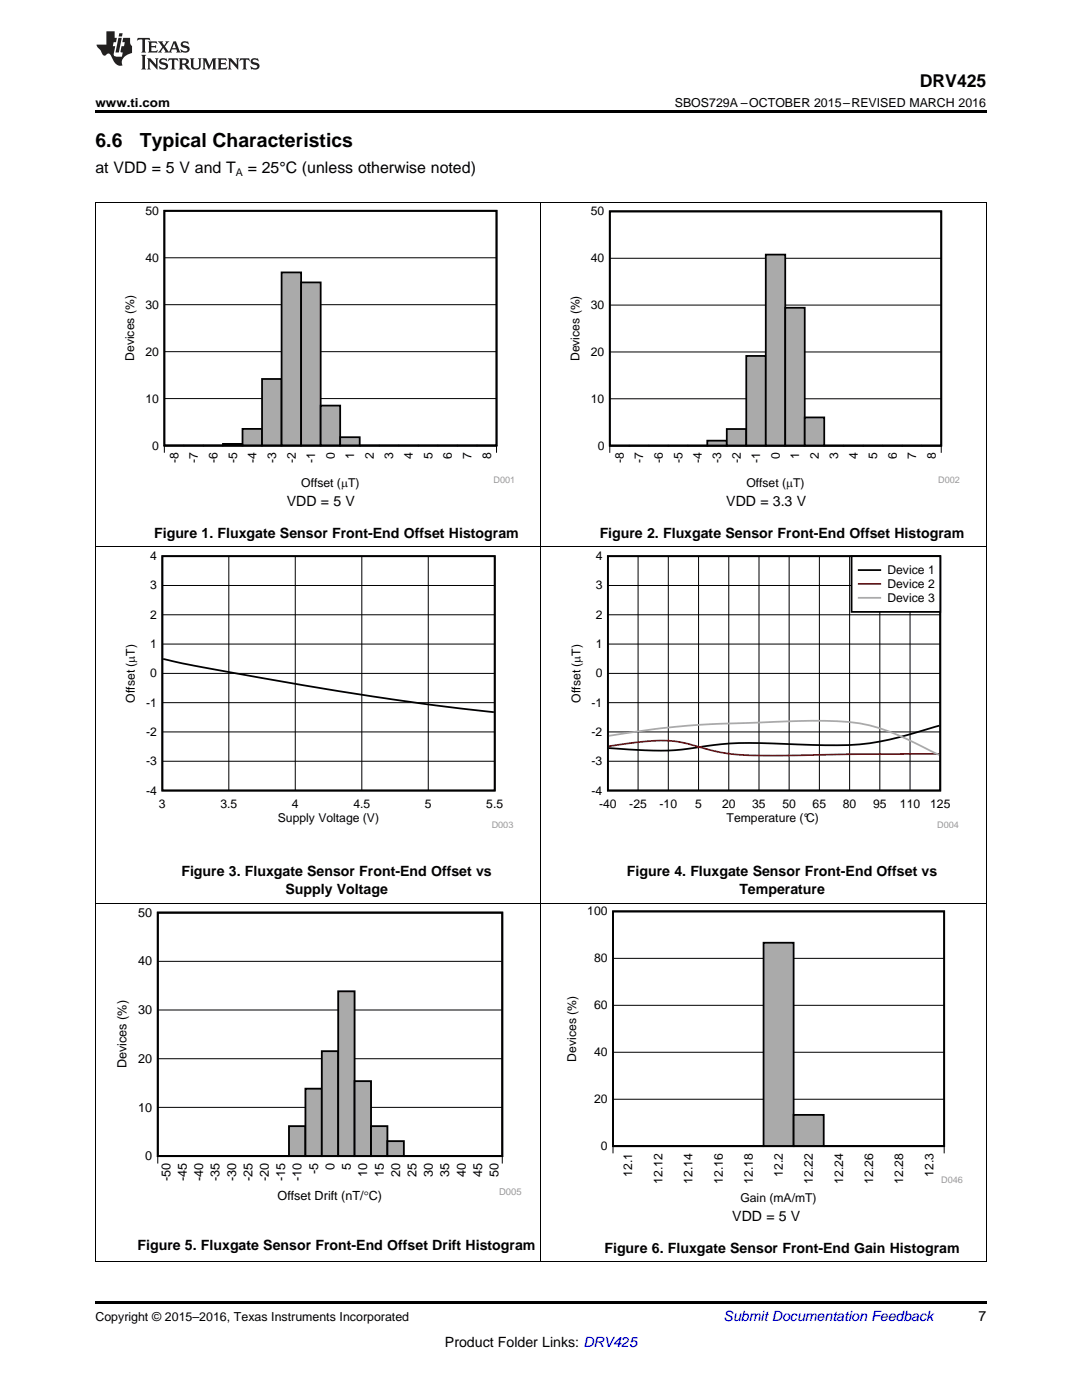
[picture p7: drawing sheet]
<svg xmlns="http://www.w3.org/2000/svg" width="216mm" height="279mm" viewBox="0 0 216 279" stroke-linecap="round" stroke-linejoin="round" font-family="sans-serif">
<path d="M19 259.7h177.8v.5h-177.8z" fill="#000"/>
<path d="M19.1 180.2v71.6M107.9 180.2v71.6M196.8 180.2v71.6M19 251.7h177.8" fill="none" stroke="#000" stroke-width=".2"/>
<path d="M112.6 181h79.4v59.4h-79.4z" fill-rule="evenodd" fill="#fff"/>
<path d="M122.3 181.9h66.1v46.8h-66.1zM122.3 228.7h6zM128.3 228.7h6zM134.3 228.7h6zM140.3 228.7h6.1zM146.4 228.7h6z" fill="none" stroke="#000" stroke-width=".35"/>
<path d="M122.3 191.3h66.1M122.3 181.9h66.1M122.3 219.4h66.1M122.3 210h66.1M122.3 200.6h66.1M122.3 230.2v-1.5h66.1v1.5" fill="none" stroke="#000" stroke-width=".2"/>
<path d="M122.3 228.7h30.1" fill="none" stroke="#aaa" stroke-width=".2"/>
<path d="M152.4 188.1h6v40.6h-6z" fill-rule="evenodd" fill="#aaa"/>
<path d="M152.4 188.1h6v40.6h-6z" fill="none" stroke="#000" stroke-width=".35"/>
<path d="M158.4 222.5h6v6.2h-6z" fill-rule="evenodd" fill="#aaa"/>
<path d="M122.3 181.9h66.1v46.8h-66.1zM158.4 222.5h6v6.2h-6zM164.4 228.7h6zM170.4 228.7h6zM176.4 228.7h6zM182.4 228.7h6z" fill="none" stroke="#000" stroke-width=".35"/>
<path d="M164.4 228.7h24" fill="none" stroke="#aaa" stroke-width=".2"/>
<path d="M22.8 181.2h81.2v58.8h-81.2z" fill-rule="evenodd" fill="#fff"/>
<path d="M31.5 182.1h68.7v48.6h-68.7zM31.5 230.7h3.3zM34.8 230.7h3.2zM38 230.7h3.3zM41.3 230.7h3.3zM44.6 230.7h3.3zM47.9 230.7h3.2zM51.1 230.7h3.3zM54.4 230.7h3.3z" fill="none" stroke="#000" stroke-width=".37"/>
<path d="M31.5 191.9h68.7M31.5 182.1h68.7M31.5 211.3h68.7M31.5 201.6h68.7M31.5 232.2v-1.5h68.7v1.5M31.5 221h68.7" fill="none" stroke="#000" stroke-width=".2"/>
<path d="M31.5 230.7h26.2" fill="none" stroke="#aaa" stroke-width=".2"/>
<path d="M57.7 224.7h3.3v6h-3.3z" fill-rule="evenodd" fill="#aaa"/>
<path d="M57.7 224.7h3.2v6h-3.2z" fill="none" stroke="#000" stroke-width=".37"/>
<path d="M60.9 217.3h3.3v13.4h-3.3z" fill-rule="evenodd" fill="#aaa"/>
<path d="M60.9 217.3h3.3v13.4h-3.3z" fill="none" stroke="#000" stroke-width=".37"/>
<path d="M64.2 209.8h3.3v20.9h-3.3z" fill-rule="evenodd" fill="#aaa"/>
<path d="M64.2 209.8h3.3v20.9h-3.3z" fill="none" stroke="#000" stroke-width=".37"/>
<path d="M67.5 197.8h3.3v32.9h-3.3z" fill-rule="evenodd" fill="#aaa"/>
<path d="M67.5 197.8h3.3v32.9h-3.3z" fill="none" stroke="#000" stroke-width=".37"/>
<path d="M70.8 215.8h3.2v14.9h-3.2z" fill-rule="evenodd" fill="#aaa"/>
<path d="M70.8 215.8h3.2v14.9h-3.2z" fill="none" stroke="#000" stroke-width=".37"/>
<path d="M74 224.7h3.3v6h-3.3z" fill-rule="evenodd" fill="#aaa"/>
<path d="M74 224.7h3.3v6h-3.3z" fill="none" stroke="#000" stroke-width=".37"/>
<path d="M77.3 227.7h3.3v3h-3.3z" fill-rule="evenodd" fill="#aaa"/>
<path d="M31.5 182.1h68.7v48.6h-68.7zM77.3 227.7h3.3v3h-3.3zM80.6 230.7h3.3zM83.9 230.7h3.2zM87.1 230.7h3.3zM90.4 230.7h3.3zM93.7 230.7h3.2zM96.9 230.7h3.3z" fill="none" stroke="#000" stroke-width=".37"/>
<path d="M80.6 230.7h19.6" fill="none" stroke="#aaa" stroke-width=".2"/>
<path d="M19.1 109.2v71.1M107.9 109.2v71.1M196.8 109.2v71.1M19 180.2h177.8" fill="none" stroke="#000" stroke-width=".2"/>
<path d="M24.6 110.1h77.8v55.1h-77.8z" fill-rule="evenodd" fill="#fff"/>
<path d="M32.4 111h66.3v46.8h-66.3zM32.6 131.5l.6 .2a720.1 720.1 0 0 0 65.3 10.4" fill="none" stroke="#000" stroke-width=".35"/>
<path d="M32.4 116.8h66.3M45.7 111v46.8M58.9 111v46.8M72.2 111v46.8M85.5 111v46.8M32.4 134.4h66.3M32.4 128.5h66.3M32.4 122.7h66.3M32.4 151.9h66.3M32.4 146.1h66.3M32.4 140.2h66.3" fill="none" stroke="#000" stroke-width=".2"/>
<path d="M113.5 110.1h77.8v55.1h-77.8z" fill-rule="evenodd" fill="#fff"/>
<path d="M121.3 111h66.3v46.8h-66.3zM187.4 144.8l-.7 .2a82.7 82.7 0 0 1-15.2 3.6 208.8 208.8 0 0 1-19.8-.3 80.2 80.2 0 0 0-15.7 1.3 91.6 91.6 0 0 1-14.5-.3" fill="none" stroke="#000" stroke-width=".35"/>
<g fill="none" stroke="#000" stroke-width=".2">
<path d="M121.3 116.8h66.3M127.3 111v46.8M133.4 111v46.8M139.4 111v46.8M145.4 111v46.8M151.4 111v46.8M157.5 111v46.8M163.5 111v46.8M169.5 111v46.8M175.6 111v46.8M181.6 111v46.8M121.3 134.4h66.3"/>
<path d="M121.3 128.5h66.3M121.3 122.7h66.3M121.3 151.9h66.3M121.3 146.1h66.3M121.3 140.2h66.3"/>
</g>
<path d="M121.5 148.9a67.1 67.1 0 0 1 11.9-1.1 33.5 33.5 0 0 1 7.7 1.7 36.2 36.2 0 0 0 10.6 1.3l19.8-.3h15.9" fill="none" stroke="#f00" stroke-width=".35"/>
<path d="M121.5 146.9a182.4 182.4 0 0 1 30.2-2.7 113.5 113.5 0 0 1 19.8 .2 49.6 49.6 0 0 1 14.1 5.4l1.8 .9" fill="none" stroke="#aaa" stroke-width=".35"/>
<path d="M169.9 111h17.7v11.1h-17.7z" fill-rule="evenodd" fill="#fff"/>
<path d="M169.9 111h17.7v11.1h-17.7zM171.4 113.8h4.2" fill="none" stroke="#000" stroke-width=".35"/>
<path d="M171.4 116.5h4.2" fill="none" stroke="#f00" stroke-width=".35"/>
<path d="M171.4 119.3h4.2" fill="none" stroke="#aaa" stroke-width=".35"/>
<path d="M19.1 40.4v68.8M107.9 40.4v68.8M196.8 40.4v68.8M19 109.1h177.8" fill="none" stroke="#000" stroke-width=".2"/>
<path d="M24.4 41.1h78v56.7h-78z" fill-rule="evenodd" fill="#fff"/>
<path d="M32.8 42.1h66.3v46.8h-66.3zM32.8 88.9h3.9zM36.7 88.9h3.9zM40.6 88.9h3.9zM44.5 88.6h3.9v.3h-3.9z" fill="none" stroke="#000" stroke-width=".35"/>
<path d="M32.8 51.4h66.3M32.8 42.1h66.3M32.8 79.5h66.3M32.8 70.2h66.3M32.8 60.8h66.3M32.8 90.4v-1.5h66.3v1.5" fill="none" stroke="#000" stroke-width=".2"/>
<path d="M32.8 88.9h11.7" fill="none" stroke="#aaa" stroke-width=".2"/>
<path d="M44.5 88.8h3.9" fill="none" stroke="#aaa" stroke-width=".34"/>
<path d="M48.4 85.6h3.9v3.3h-3.9z" fill-rule="evenodd" fill="#aaa"/>
<path d="M48.4 85.6h3.9v3.3h-3.9z" fill="none" stroke="#000" stroke-width=".35"/>
<path d="M52.3 75.6h3.9v13.3h-3.9z" fill-rule="evenodd" fill="#aaa"/>
<path d="M52.3 75.6h3.9v13.3h-3.9z" fill="none" stroke="#000" stroke-width=".35"/>
<path d="M56.2 54.4h3.9v34.5h-3.9z" fill-rule="evenodd" fill="#aaa"/>
<path d="M56.2 54.4h3.9v34.5h-3.9z" fill="none" stroke="#000" stroke-width=".35"/>
<path d="M60.1 56.4h3.9v32.5h-3.9z" fill-rule="evenodd" fill="#aaa"/>
<path d="M60.1 56.4h3.9v32.5h-3.9z" fill="none" stroke="#000" stroke-width=".35"/>
<path d="M64 80.9h3.9v8h-3.9z" fill-rule="evenodd" fill="#aaa"/>
<path d="M64 80.9h3.9v8h-3.9z" fill="none" stroke="#000" stroke-width=".35"/>
<path d="M67.9 87.3h3.9v1.6h-3.9z" fill-rule="evenodd" fill="#aaa"/>
<path d="M32.8 42.1h66.3v46.8h-66.3zM67.9 87.3h3.9v1.6h-3.9zM71.8 88.9h3.9zM75.7 88.9h3.9zM79.6 88.9h3.9zM83.5 88.9h3.9zM87.4 88.9h3.9zM91.3 88.9h3.9zM95.2 88.9h3.9z" fill="none" stroke="#000" stroke-width=".35"/>
<path d="M71.8 88.9h27.3" fill="none" stroke="#aaa" stroke-width=".2"/>
<path d="M113.3 41.3h78.2v56.5h-78.2z" fill-rule="evenodd" fill="#fff"/>
<path d="M121.7 42.2h66.1v46.7h-66.1zM121.7 88.9h3.9zM125.6 88.9h3.9zM129.5 88.9h3.8zM133.3 88.9h3.9zM137.2 88.9h3.9z" fill="none" stroke="#000" stroke-width=".35"/>
<path d="M121.7 51.5h66.1M121.7 42.2h66.1M121.7 79.6h66.1M121.7 70.2h66.1M121.7 60.9h66.1M121.7 90.4v-1.5h66.1v1.5" fill="none" stroke="#000" stroke-width=".2"/>
<path d="M121.7 88.9h19.4" fill="none" stroke="#aaa" stroke-width=".2"/>
<path d="M141.1 87.9h3.9v1h-3.9z" fill-rule="evenodd" fill="#aaa"/>
<path d="M141.1 87.9h3.9v1h-3.9z" fill="none" stroke="#000" stroke-width=".35"/>
<path d="M145 85.6h3.9v3.3h-3.9z" fill-rule="evenodd" fill="#aaa"/>
<path d="M145 85.6h3.9v3.3h-3.9z" fill="none" stroke="#000" stroke-width=".35"/>
<path d="M148.9 71h3.9v17.9h-3.9z" fill-rule="evenodd" fill="#aaa"/>
<path d="M148.9 71h3.9v17.9h-3.9z" fill="none" stroke="#000" stroke-width=".35"/>
<path d="M152.8 50.8h3.9v38.1h-3.9z" fill-rule="evenodd" fill="#aaa"/>
<path d="M152.8 50.8h3.9v38.1h-3.9z" fill="none" stroke="#000" stroke-width=".35"/>
<path d="M156.7 61.4h3.9v27.5h-3.9z" fill-rule="evenodd" fill="#aaa"/>
<path d="M156.7 61.4h3.9v27.5h-3.9z" fill="none" stroke="#000" stroke-width=".35"/>
<path d="M160.6 83.3h3.9v5.6h-3.9z" fill-rule="evenodd" fill="#aaa"/>
<path d="M121.7 42.2h66.1v46.7h-66.1zM160.6 83.3h3.9v5.6h-3.9zM164.5 88.9h3.9zM168.4 88.9h3.8zM172.2 88.9h3.9zM176.1 88.9h3.9zM180 88.9h3.9zM183.9 88.9h3.9z" fill="none" stroke="#000" stroke-width=".35"/>
<path d="M164.5 88.9h23.3" fill="none" stroke="#aaa" stroke-width=".2"/>
<path d="M19 40.4h177.8" fill="none" stroke="#000" stroke-width=".2"/>
<path d="M19 22h177.8v.5h-177.8z" fill="#000"/>
<g fill="#231f20">
<path d="M27.5 7.6l-.1 .5 .4-.2h.6v.1v2.1l-.2 .4h1l-.3-.4v-2.1l.1-.1h.5l.5 .2-.2-.5zM29.5 8.3l.2 .3v1.5l-.2 .4h1.8l.2-.6a1.04 1.04 0 0 1-1.3 .2v-.7h.6l.3 .2v-.6l-.3 .2h-.6v-.6l.8-.1 .4 .3-.2-.5zM31.5 8.3l.9 1.1-.9 1.1h.8l-.2-.2 .5-.7 .4 .7-.2 .2h1.5l-.1-.2 .1-.4h.9l.1 .4-.2 .2h1l-.3-.3-.7-1.9h-.5l-.9 2-.8-1 .9-1h-.8l.1 .3-.3 .5-.4-.6 .2-.2zM34.7 8.6l.4 1h-.7zM36.3 8.4a.63 .63 0 0 0-.2 .7 .63 .63 0 0 0 .6 .4l.6 .2 .1 .2a.75 .75 0 0 1-.7 .4 .75 .75 0 0 1-.6-.5l.1 .7 .1-.1a1.11 1.11 0 0 0 1.5-.6 1.13 1.13 0 0 0-1.2-.8l-.1-.4a1.04 1.04 0 0 1 1.2 .2l-.2-.5-.1 .1-.5-.2zM28.2 10.9l.2 .4v2.2l-.2 .4h1l-.3-.4v-2.2l.3-.4zM29.3 11.6l.3 .4v1.5l-.3 .4h.8l-.2-.4v-1.3l1.5 1.7v-1.9l.2-.4h-.7l.2 .4v.9l-1.1-1.3zM32 11.8a.62 .62 0 0 0-.2 .7 .62 .62 0 0 0 .6 .4l.6 .1 .1 .3a.76 .76 0 0 1-.7 .3 .76 .76 0 0 1-.6-.4l.1 .7 .1-.1a1.11 1.11 0 0 0 1.5-.6 1.13 1.13 0 0 0-1.2-.8l-.1-.4a1.04 1.04 0 0 1 1.2 .2l-.2-.6-.1 .1-.5-.1zM33.7 11.6l-.2 .6a.61 .61 0 0 1 .8-.3v1.6l-.2 .4h.9l-.2-.4v-1.6a.63 .63 0 0 1 .8 .3l-.2-.6zM35.6 11.6l.3 .4v1.5l-.3 .4h1l-.2-.2v-.8l.5 .2a.76 .76 0 0 0 1.2 .7l-1-1a.58 .58 0 0 0 .6-.5 .58 .58 0 0 0-.5-.6zM36.4 11.9h.1a.45 .45 0 0 1 .5 .1 .45 .45 0 0 1 .1 .5l-.7 .2zM37.9 11.6l.2 .2a2.17 2.17 0 0 0 .3 1.9 .99 .99 0 0 0 1.6-.6v-1.1l.2-.4h-.7l.2 .2a1.92 1.92 0 0 1-.2 1.8 .6 .6 0 0 1-.9-.5v-1.1l.2-.4zM40.4 11.6l.2 .4v1.5l-.2 .4h.7l-.2-.4v-1.4l.8 1.8 .8-1.8v1.4l-.2 .4h.9l-.2-.4v-1.5l.2-.4h-.8l-.6 1.5-.6-1.5zM43.4 11.6l.2 .4v1.5l-.2 .4h1.8l.2-.6a1.04 1.04 0 0 1-1.3 .1v-.6h.5l.4 .2v-.6l-.4 .2h-.5v-.7h.8l.3 .3-.1-.6zM45.5 11.6l.2 .4v1.5l-.2 .4h.7l-.2-.4v-1.3l1.5 1.7v-1.9l.2-.4h-.7l.2 .4v.9l-1.1-1.3zM47.9 11.6l-.1 .6a.61 .61 0 0 1 .8-.3v1.6l-.3 .4h1l-.3-.4 .1-1.6a.63 .63 0 0 1 .7 .3l-.1-.6zM50.2 11.8a.62 .62 0 0 0-.2 .7 .62 .62 0 0 0 .6 .4l.6 .1 .2 .3a.76 .76 0 0 1-.8 .3 .76 .76 0 0 1-.6-.4l.1 .7 .2-.1a1.11 1.11 0 0 0 1.5-.6 1.13 1.13 0 0 0-1.3-.8l-.1-.4a1.04 1.04 0 0 1 1.2 .2l-.1-.6-.2 .1-.5-.1z"/>
<path d="M21.2 6.3v2.6h-1.9l.1 .4 .7 .9a.91 .91 0 0 0 1 .8 .56 .56 0 0 1 .5-.3 .56 .56 0 0 1 .5 .3l.4 .8a1.53 1.53 0 0 0 1.9 1.2 1.54 1.54 0 0 1 1-2.1l.9-.3v-1.4a1.52 1.52 0 0 1-.3-1.6h-1.4l-.2 .8h.5l-.2 .8h-.4l-.2 1v.2l.4 .1-.2 .8a1.93 1.93 0 0 1-1.6-.3l.3-1.8h-.5l.2-.8h.4l.2-.8h-.4v-1.3zM23.6 7.6l-.6 2.9h.7l.6-2.9zM23.8 6.6l-.1 .7h.6l.2-.7z"/>
</g>
<g font-size="3.9">
<text x="19" y="29.3">6.6</text>
<text x="27.9" y="29.3">Typical Characteristics</text>
</g>
<text font-size="3.5" x="183.5" y="17.3">DRV425</text>
<g font-size="3.2">
<text x="19" y="34.4">at VDD = 5 V and T</text>
<text x="49.4" y="34.4">= 25°C (unless otherwise noted)</text>
</g>
<g font-size="2.8">
<text x="57.2" y="101.1">VDD = 5 V</text>
<text x="144.9" y="101.1">VDD = 3.3 V</text>
<text x="30.8" y="107.4">Figure 1. Fluxgate Sensor Front-End Offset Histogram</text>
<text x="119.7" y="107.4">Figure 2. Fluxgate Sensor Front-End Offset Histogram</text>
<text x="36.2" y="174.8">Figure 3. Fluxgate Sensor Front-End Offset vs</text>
<text x="57" y="178.5">Supply Voltage</text>
<text x="125.1" y="174.8">Figure 4. Fluxgate Sensor Front-End Offset vs</text>
<text x="147.5" y="178.5">Temperature</text>
<text x="146.1" y="243.7">VDD = 5 V</text>
<text x="27.4" y="249.6">Figure 5. Fluxgate Sensor Front-End Offset Drift Histogram</text>
<text x="120.6" y="250">Figure 6. Fluxgate Sensor Front-End Gain Histogram</text>
<text x="195.3" y="263.6">7</text>
<text x="88.8" y="268.9">Product Folder Links: DRV425</text>
</g>
<text font-size="2.8" fill="#0000c8" x="144.4" y="263.6">Submit Documentation Feedback</text>
<g font-size="2.5">
<text x="19" y="21.4">www.ti.com</text>
<text x="134.7" y="21.4">SBOS729A –OCTOBER 2015–REVISED MARCH 2016</text>
<text x="27.6" y="183">50</text>
<text x="27.6" y="192.7">40</text>
<text x="27.6" y="202.4">30</text>
<text x="25.2" y="213.2" transform="rotate(-90 25.2 213.2)">Devices (%)</text>
<text x="27.6" y="212.1">20</text>
<text x="27.6" y="221.8">10</text>
<text x="29" y="231.5">0</text>
<text x="66.7" y="233.6" transform="rotate(-90 66.7 233.6)">0</text>
<text x="70" y="233.6" transform="rotate(-90 70 233.6)">5</text>
<text x="34" y="235.8" transform="rotate(-90 34 235.8)">-50</text>
<text x="37.3" y="235.8" transform="rotate(-90 37.3 235.8)">-45</text>
<text x="40.5" y="235.8" transform="rotate(-90 40.5 235.8)">-40</text>
<text x="43.8" y="235.8" transform="rotate(-90 43.8 235.8)">-35</text>
<text x="47.1" y="235.8" transform="rotate(-90 47.1 235.8)">-30</text>
<text x="50.4" y="235.8" transform="rotate(-90 50.4 235.8)">-25</text>
<text x="53.6" y="235.8" transform="rotate(-90 53.6 235.8)">-20</text>
<text x="55.4" y="239.4">Offset Drift (nT/qC)</text>
<text x="56.9" y="235.8" transform="rotate(-90 56.9 235.8)">-15</text>
<text x="60.2" y="235.8" transform="rotate(-90 60.2 235.8)">-10</text>
<text x="63.5" y="234.4" transform="rotate(-90 63.5 234.4)">-5</text>
<text x="73.3" y="235" transform="rotate(-90 73.3 235)">10</text>
<text x="76.6" y="235" transform="rotate(-90 76.6 235)">15</text>
<text x="79.8" y="235" transform="rotate(-90 79.8 235)">20</text>
<text x="83.1" y="235" transform="rotate(-90 83.1 235)">25</text>
<text x="86.4" y="235" transform="rotate(-90 86.4 235)">30</text>
<text x="89.7" y="235" transform="rotate(-90 89.7 235)">35</text>
<text x="92.9" y="235" transform="rotate(-90 92.9 235)">40</text>
<text x="96.2" y="235" transform="rotate(-90 96.2 235)">45</text>
<text x="99.5" y="235" transform="rotate(-90 99.5 235)">50</text>
<text x="19" y="263.6">Copyright © 2015–2016, Texas Instruments Incorporated</text>
</g>
<g font-size="2.4">
<text x="29" y="42.9">50</text>
<text x="117.9" y="43">50</text>
<text x="29" y="52.2">40</text>
<text x="117.9" y="52.3">40</text>
<text x="29" y="61.6">30</text>
<text x="117.9" y="61.7">30</text>
<text x="29" y="71">20</text>
<text x="117.9" y="71">20</text>
<text x="26.8" y="72" transform="rotate(-90 26.8 72)">Devices (%)</text>
<text x="115.7" y="72.1" transform="rotate(-90 115.7 72.1)">Devices (%)</text>
<text x="29" y="80.3">10</text>
<text x="117.9" y="80.4">10</text>
<text x="30.4" y="89.7">0</text>
<text x="119.3" y="89.7">0</text>
<text x="35.6" y="92.5" transform="rotate(-90 35.6 92.5)">-8</text>
<text x="39.5" y="92.5" transform="rotate(-90 39.5 92.5)">-7</text>
<text x="43.4" y="92.5" transform="rotate(-90 43.4 92.5)">-6</text>
<text x="47.3" y="92.5" transform="rotate(-90 47.3 92.5)">-5</text>
<text x="51.2" y="92.5" transform="rotate(-90 51.2 92.5)">-4</text>
<text x="55.1" y="92.5" transform="rotate(-90 55.1 92.5)">-3</text>
<text x="59" y="92.5" transform="rotate(-90 59 92.5)">-2</text>
<text x="62.9" y="92.5" transform="rotate(-90 62.9 92.5)">-1</text>
<text x="66.8" y="91.7" transform="rotate(-90 66.8 91.7)">0</text>
<text x="70.7" y="91.7" transform="rotate(-90 70.7 91.7)">1</text>
<text x="74.6" y="91.7" transform="rotate(-90 74.6 91.7)">2</text>
<text x="78.5" y="91.7" transform="rotate(-90 78.5 91.7)">3</text>
<text x="82.4" y="91.7" transform="rotate(-90 82.4 91.7)">4</text>
<text x="86.3" y="91.7" transform="rotate(-90 86.3 91.7)">5</text>
<text x="90.2" y="91.7" transform="rotate(-90 90.2 91.7)">6</text>
<text x="94.1" y="91.7" transform="rotate(-90 94.1 91.7)">7</text>
<text x="98" y="91.7" transform="rotate(-90 98 91.7)">8</text>
<text x="124.5" y="92.5" transform="rotate(-90 124.5 92.5)">-8</text>
<text x="128.4" y="92.5" transform="rotate(-90 128.4 92.5)">-7</text>
<text x="132.3" y="92.5" transform="rotate(-90 132.3 92.5)">-6</text>
<text x="136.2" y="92.5" transform="rotate(-90 136.2 92.5)">-5</text>
<text x="140" y="92.5" transform="rotate(-90 140 92.5)">-4</text>
<text x="143.9" y="92.5" transform="rotate(-90 143.9 92.5)">-3</text>
<text x="147.8" y="92.5" transform="rotate(-90 147.8 92.5)">-2</text>
<text x="151.7" y="92.5" transform="rotate(-90 151.7 92.5)">-1</text>
<text x="155.6" y="91.7" transform="rotate(-90 155.6 91.7)">0</text>
<text x="159.5" y="91.7" transform="rotate(-90 159.5 91.7)">1</text>
<text x="163.4" y="91.7" transform="rotate(-90 163.4 91.7)">2</text>
<text x="167.3" y="91.7" transform="rotate(-90 167.3 91.7)">3</text>
<text x="171.2" y="91.7" transform="rotate(-90 171.2 91.7)">4</text>
<text x="175.1" y="91.7" transform="rotate(-90 175.1 91.7)">5</text>
<text x="178.9" y="91.7" transform="rotate(-90 178.9 91.7)">6</text>
<text x="182.8" y="91.7" transform="rotate(-90 182.8 91.7)">7</text>
<text x="186.7" y="91.7" transform="rotate(-90 186.7 91.7)">8</text>
<text x="60.1" y="97.3">Offset (PT)</text>
<text x="148.9" y="97.3">Offset (PT)</text>
<text x="30" y="111.8">4</text>
<text x="118.9" y="111.8">4</text>
<text x="30" y="117.6">3</text>
<text x="118.9" y="117.6">3</text>
<text x="177.1" y="114.6">Device 1</text>
<text x="177.1" y="117.4">Device 2</text>
<text x="30" y="123.5">2</text>
<text x="118.9" y="123.5">2</text>
<text x="177.1" y="120.2">Device 3</text>
<text x="30" y="129.3">1</text>
<text x="118.9" y="129.3">1</text>
<text x="30" y="135.2">0</text>
<text x="118.9" y="135.2">0</text>
<text x="26.9" y="140.2" transform="rotate(-90 26.9 140.2)">Offset (PT)</text>
<text x="29.1" y="141">-1</text>
<text x="115.8" y="140.2" transform="rotate(-90 115.8 140.2)">Offset (PT)</text>
<text x="118" y="141">-1</text>
<text x="29.1" y="146.9">-2</text>
<text x="118" y="146.9">-2</text>
<text x="29.1" y="152.7">-3</text>
<text x="118" y="152.7">-3</text>
<text x="29.1" y="158.6">-4</text>
<text x="31.7" y="161.3">3</text>
<text x="44" y="161.3">3.5</text>
<text x="58.2" y="161.3">4</text>
<text x="70.5" y="161.3">4.5</text>
<text x="84.8" y="161.3">5</text>
<text x="97" y="161.3">5.5</text>
<text x="118" y="158.6">-4</text>
<text x="119.5" y="161.3">-40</text>
<text x="125.6" y="161.3">-25</text>
<text x="131.6" y="161.3">-10</text>
<text x="138.7" y="161.3">5</text>
<text x="144.1" y="161.3">20</text>
<text x="150.1" y="161.3">35</text>
<text x="156.1" y="161.3">50</text>
<text x="162.2" y="161.3">65</text>
<text x="168.2" y="161.3">80</text>
<text x="174.2" y="161.3">95</text>
<text x="179.6" y="161.3">110</text>
<text x="185.6" y="161.3">125</text>
<text x="55.4" y="164.1">Supply Voltage (V)</text>
<text x="145" y="164.1">Temperature (°C)</text>
<text x="117.2" y="182.7">100</text>
<text x="118.5" y="192.1">80</text>
<text x="118.5" y="201.4">60</text>
<text x="115" y="211.9" transform="rotate(-90 115 211.9)">Devices (%)</text>
<text x="118.5" y="210.8">40</text>
<text x="118.5" y="220.2">20</text>
<text x="119.9" y="229.5">0</text>
<text x="126.2" y="234.8" transform="rotate(-90 126.2 234.8)">12.1</text>
<text x="132.2" y="236.2" transform="rotate(-90 132.2 236.2)">12.12</text>
<text x="138.2" y="236.2" transform="rotate(-90 138.2 236.2)">12.14</text>
<text x="144.2" y="236.2" transform="rotate(-90 144.2 236.2)">12.16</text>
<text x="147.7" y="239.9">Gain (mA/mT)</text>
<text x="150.2" y="236.2" transform="rotate(-90 150.2 236.2)">12.18</text>
<text x="156.2" y="234.8" transform="rotate(-90 156.2 234.8)">12.2</text>
<text x="162.2" y="236.2" transform="rotate(-90 162.2 236.2)">12.22</text>
<text x="168.2" y="236.2" transform="rotate(-90 168.2 236.2)">12.24</text>
<text x="174.2" y="236.2" transform="rotate(-90 174.2 236.2)">12.26</text>
<text x="180.2" y="236.2" transform="rotate(-90 180.2 236.2)">12.28</text>
<text x="186.2" y="234.8" transform="rotate(-90 186.2 234.8)">12.3</text>
</g>
<text font-size="2.1" x="47.1" y="35.1">A</text>
<text font-size="1.9" fill="#999" x="99.6" y="238.4">D005</text>
<g font-size="1.8" fill="#999">
<text x="98.5" y="96.3">D001</text>
<text x="187.2" y="96.3">D002</text>
<text x="98.1" y="165.2">D003</text>
<text x="187" y="165.2">D004</text>
<text x="187.8" y="236.1">D046</text>
</g>
</svg>
